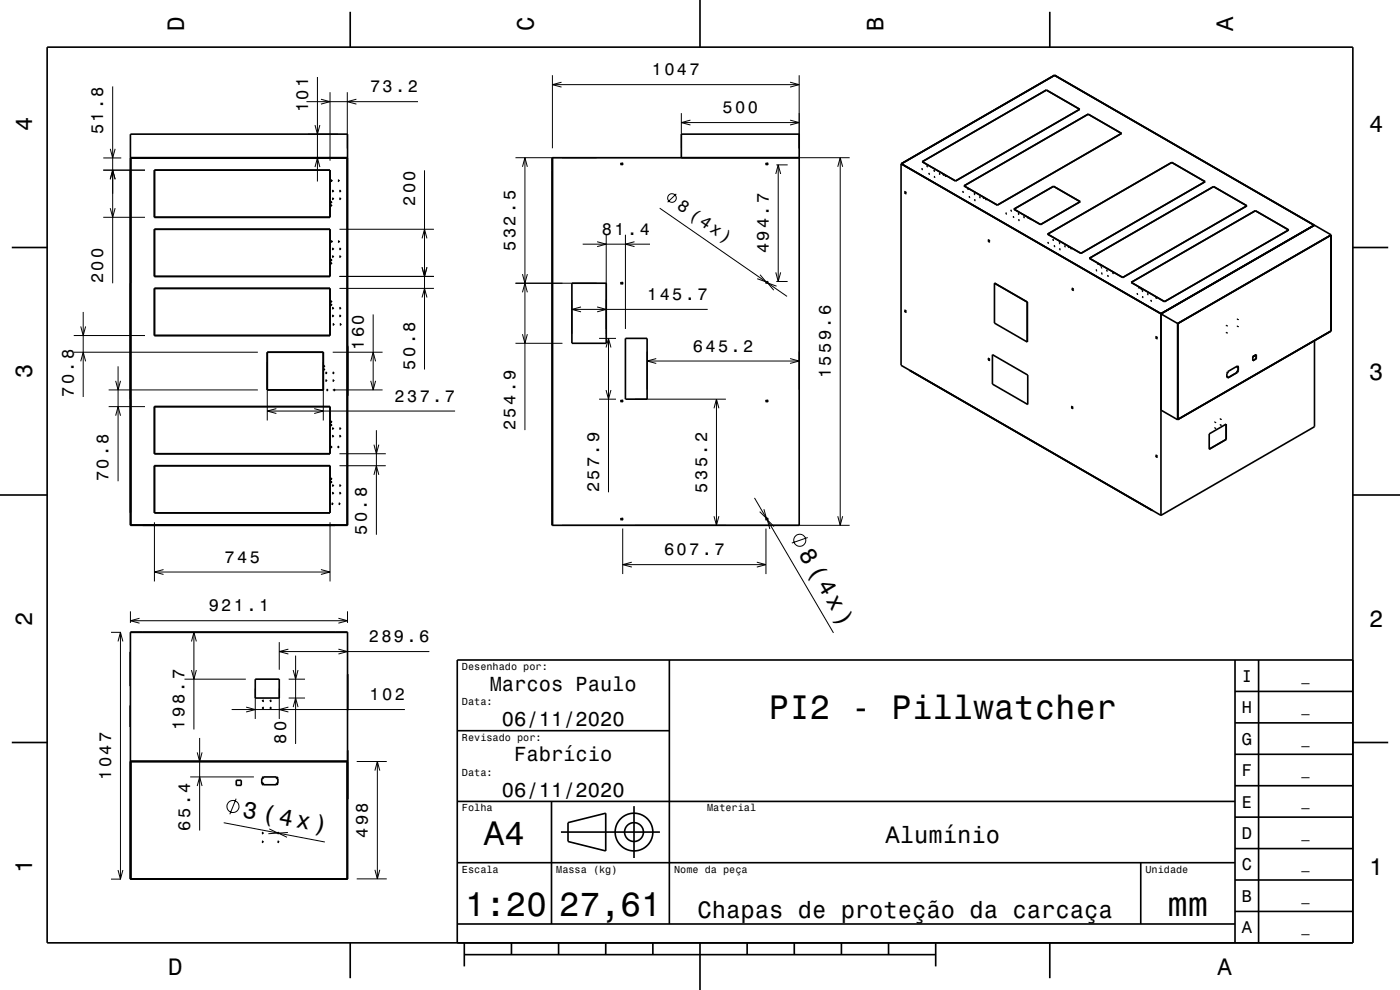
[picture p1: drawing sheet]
<svg xmlns="http://www.w3.org/2000/svg" width="297mm" height="210mm" viewBox="0 0 297 210" stroke-linecap="round" stroke-linejoin="round" font-family="sans-serif">
<g fill="none" stroke="#000" stroke-width=".21">
<path d="M23.9 18.3v41.8M67.3 16.3v22.2M70 19.6v14.5M73.7 19.6v11.9M117.2 16v15.5M117.2 18h52.3M119.1 17.4l-1.9 .6 1.9 .5M167.6 17.4l1.9 .6-1.9 .5M169.5 16v15.5M21.9 36.1h8.9M21.9 33.5h3.8M23.4 31.6l.5 1.9 .5-1.9"/>
<path d="M23.4 38l.5-1.9 .5 1.9M65 21.6h23.7M65.3 33.5h6.4M65.3 28.5h6.4M66.8 35.4l.5-1.9 .6 1.9M66.8 26.5l.5 2 .6-2M68.1 21.1l1.9 .5-1.9 .5M75.6 21.1l-1.9 .5 1.9 .5M90.1 36.1v42.3M109.4 33.5h70.8M110.8 35.4l.6-1.9 .5 1.9M111.4 33.5v57.7"/>
<path d="M144.5 24v7.5M144.5 26h25M146.5 25.5l-2 .5 2 .5M164.6 36.9l.5-1.9 .5 1.9M164.7 35h2.4M165.1 35v24.7M167.6 25.5l1.9 .5-1.9 .5M177.7 35.4l.5-1.9 .6 1.9M178.2 33.5v77.9M21.9 46.1h8.9M23.4 44.2l.5 1.9 .5-1.9M72 58.6h20.1"/>
<path d="M72 48.6h20.1M89.5 50.6l.6-2 .5 2M89.5 56.7l.6 1.9 .5-1.9M110.8 58.1l.6 2 .5-2M123.6 51.8h14.3M126.7 51.3l1.9 .5-1.9 .5M128.6 49.8v21M132.7 49.8v20M134.6 51.3l-1.9 .5 1.9 .5M140 44.2l27 18.7M143.5 41.1l-1.9 1.8M161.2 58.3l1.3 1.5-1.9-.7"/>
<path d="M164.6 57.8l.5 1.9 .5-1.9M164.7 59.7h2.4M15.6 74.7h39.1M15.6 71.2h15.2M17.1 69.2l.5 2 .6-2M17.1 76.6l.5-1.9 .6 1.9M17.6 66.2v18M25.1 77.7v24.4M56.7 76.7v12.5M68.6 76.7v12.5M70.6 74.7h10.6M72 61.2h20.1"/>
<path d="M78.6 76.6l.6-1.9 .5 1.9M79.2 66.7v16M89.5 63.1l.6-1.9 .5 1.9M109.4 60.1h17.2M109.4 72.8h9.9M110.8 62l.6-1.9 .5 1.9M110.8 70.9l.6 1.9 .5-1.9M121.3 63.6v7.2M121.3 65.6h28.8M123.3 65.1l-2 .5 2 .5M126.7 65.1l1.9 .5-1.9 .5M127.1 71.8h3.6"/>
<path d="M128.6 73.7l.5-1.9 .5 1.9M129.1 71.8v32.6M137.3 74.6v8.1M137.3 76.6h32.2M139.2 76.1l-1.9 .5 1.9 .5M164.7 60.7l-1.8-.7 1.2 1.5M167.6 76.1l1.9 .5-1.9 .5M169.5 74.6v8.1M23.1 82.7h31.6M23.1 86.3h7.7M24.5 80.8l.6 1.9 .5-1.9M24.5 88.2l.6-1.9 .5 1.9"/>
<path d="M56.7 87.2h39.8M58.6 86.7l-1.9 .5 1.9 .5M66.7 86.7l1.9 .5-1.9 .5M70.6 82.7h10.6M72 98.8h9.8M72 96.3h9.8M78.6 80.8l.6 1.9 .5-1.9M79.3 94.3l.5 2 .6-2M79.8 91.3v22.1M127.1 84.7h3.6M128.6 82.7l.5 2 .5-2M134.7 84.7h19.3"/>
<path d="M151.5 86.6l.5-1.9 .5 1.9M152 84.7v26.7M32.8 110.8v12.5M70 110.8v12.5M79.3 100.7l.5-1.9 .6 1.9M119.2 111.4h61M132.1 112.1v9.7M132.1 119.8h30.4M134 119.3l-1.9 .5 1.9 .5M151.5 109.5l.5 1.9 .5-1.9M160.1 105.6l16.7 28.6M160.6 119.3l1.9 .5-1.9 .5"/>
<path d="M162.1 108l.5 1.9-1.4-1.4M162.5 112.1v9.7M164.2 111.7l-1.4-1.4 .5 1.9M171.4 114l-3.4 1.2M177.7 109.5l.5 1.9 .6-1.9M23.6 134.1h2.1M25 136.1l.6-2 .5 2M25.6 134.1v52.4M27.7 129.7v2.4M27.7 131.7h46M29.6 131.2l-1.9 .5 1.9 .5M32.8 121.3h37.2"/>
<path d="M34.7 120.8l-1.9 .5 1.9 .6M40.6 136.1l.5-2 .6 2M41.1 134.1v20.6M59.2 136.2v5.9M59.2 138.2h31.9M61.2 137.7l-2 .5 2 .5M62.7 139.1v18.7M68.1 120.8l1.9 .5-1.9 .6M71.8 131.2l1.9 .5-1.9 .5M71.8 137.7l1.9 .5-1.9 .5M73.7 129.7v2.4M39.1 144.1h13"/>
<path d="M40.6 142.1l.5 2 .6-2M41.8 159.6l.6 1.9 .5-1.9M42.4 156.5v19.7M49.1 150.5h36.8M52.2 150l1.9 .5-1.9 .5M54.1 146.1v6.4M59.2 146.1v6.4M61.2 150l-2 .5 2 .5M61.2 144.1h3.5M61.2 148.1h3.5M62.2 142.1l.5 2 .5-2M62.2 150l.5-1.9 .5 1.9"/>
<path d="M40.4 164.8h13.5M41.8 166.7l.6-1.9 .5 1.9M47.5 174.5l21.4 4.1M50.1 169.4l-1.3 3.3M57.1 175.8l1.8 .9-2 .2M61.1 176.6l-2 .1 1.8 .9M75.7 161.5h6.4M79.5 163.5l.6-2 .5 2M80.1 161.5v24.9M23.6 186.5h2.1M25 184.6l.6 1.9 .5-1.9M75.7 186.4h6.4"/>
<path d="M79.5 184.5l.6 1.9 .5-1.9"/>
<circle cx="142.6" cy="42" r=".92"/>
<circle cx="169.7" cy="114.6" r="1.28"/>
<circle cx="49.4" cy="171.1" r="1.28"/>
</g>
<g fill="none" stroke="#000" stroke-width=".35">
<path d="M10 10h277v190h-277zM74.3 2.5v7.5M148.5 0v10M222.7 2.5v7.5M223.7 15.9l58.7 33.9M223.7 15.9l-32.5 18.8M223.7 16l55.1 31.8-32.5 18.7M27.7 28.5h46v82.9h-46zM27.7 33.5h46M27.7 33.5h46v77.9h-46zM32.8 36.1h37.2v10h-37.2zM70.2 38.3h.2z"/>
<path d="M71.8 38.2v.2zM117.1 36.1h.1M131.7 34.7l.2-.1 .2 .3h-.4zM144.5 33.5v-5h25v82.9h-52.4l.1-77.9M162.5 34.7l.3-.1 .1 .3-.2 .1zM169.5 33.5h-52.3v77.9M191.2 34.7v42.8l55.1 31.8M191.2 34.7l55.1 31.9M191.2 34.7l58.6 33.9M195.5 35.9h.2M195.5 35.9h.1M195.6 35.9h.1"/>
<path d="M195.6 34.3l26.4-15.2 7.1 4.1-26.4 15.2zM195.7 35.9h-.1M196.6 35.3h.2zM196.6 35.3h.1M197 36.9h.2zM197 36.9h.2M198.1 36.3h.2M198.1 36.3h.1M198.2 37.5h.1M198.2 37.5v.1M198.2 37.6h.1M198.3 37.5l-.1 .1"/>
<path d="M199.3 36.9h.1M200 37.1h.1M200.1 37l.1 .1zM200.5 37.3h.2M200.5 37.4h.2M204.5 39.4l26.3-15.2 7.1 4.1-26.3 15.2zM2.5 52.5h7.5M32.8 48.6h37.2v10h-37.2zM70.2 55.1v.2zM70.2 42.8v.2zM70.2 43.5v.2zM70.2 55.7v.3z"/>
<path d="M70.4 51.2v.1zM70.5 52.8h.2zM70.5 42.2h.2zM70.6 54.4v.1zM70.6 40.5v.1zM71.9 51.2v.1zM72.1 52.7v.2zM72.1 54.4v.1zM72.1 40.5v.1zM72.1 42.1v.1zM131.7 60h.4v.2h-.4zM162.5 59.8l.2-.1 .2 .3h-.4z"/>
<path d="M192 40.7l.2 .4zM192 40.7l.2 .3M204.2 40.7h.2M204.2 40.7h.1M204.4 40.7h-.2M205.3 40.1h.1zM205.3 40.1h.1M205.6 41.8h.1zM205.6 41.8h.1M206.7 41.2h.1M206.7 42.5h.1M206.7 42.5h.2"/>
<path d="M206.8 41.2h-.1M207.8 41.9h.2M207.8 41.9h.1M208.6 42h.2M209.1 42.3h.2zM209.1 42.3h.2M209.7 50.9l.2 .4zM209.7 50.9l.2 .4M213.4 45.3h.1zM213.4 45.3h.1M214.4 44.7h.2M214.9 46h.2z"/>
<path d="M214.9 46.1h.2M215.1 44.4l8.4-4.9 5.7 3.3-8.4 4.8zM216 45.4h.2zM216 45.4h.1M216.1 46.7h.1M217.2 46.1h.1M217.3 46.1h-.1M218 46.2h.2M218.5 46.5h.2zM218.5 46.5h.2M222.2 49.7l26.4-15.2 7.1 4-26.4 15.2zM222.3 51.5h.1"/>
<path d="M222.3 51.5v.1M222.4 51.5l-.1 .1M223.3 50.9h.2M223.6 52.2h.2M223.7 52.2v.1M223.8 52.2l-.2 .1M224.7 51.6h.1zM224.7 51.6h.1M224.8 52.9h.1zM224.8 52.9h.1M225.8 52.3h.2M225.9 52.3h.1"/>
<path d="M226.6 52.4h.2zM226.6 52.4h.2M227.1 52.7h.2zM227.1 52.7h.2M231.1 54.8l26.4-15.2 7 4.1-26.3 15.2zM232.5 57.4h.2M232.8 56h.2M233.3 56.3h.2zM233.3 56.3h.2M233.6 56.8h.1M233.7 58h.1zM233.7 58h.1"/>
<path d="M233.7 56.7l-.1 .1M234.7 57.4h.2zM234.8 57.4h.1M235 58.6h.1M236 58h.2M236.2 57.9l-.1 .1M240 59.9l26.3-15.2 7.1 4.1-26.3 15.2zM278.9 47.8l-32.6 18.8M282.4 49.8v20.4l-32.6 18.8M282.4 49.8l-32.6 18.8M287 52.5h7.5M27.6 71.8h.1"/>
<path d="M27.7 60.1v24.6M32.8 61.2h37.2v10h-37.2zM56.7 74.7h11.9v8h-11.9zM68.6 77.7h.2zM68.7 78.3v.2zM69.2 79v.2zM70.2 63.9v.2zM70.2 64.6v.1zM70.6 65.3v.2zM70.6 66.9v.2zM70.7 79v.2zM70.7 68.7v.2z"/>
<path d="M72.1 65.3v.2zM72.1 66.9v.2zM72.2 68.7v.2zM73.7 73.4v10.6M73.7 73.5h.1M121.3 60.1h7.3v12.7h-7.3zM132.7 71.8h4.6v12.9h-4.6zM192 65.8l.1 .1 .1 .3zM192 65.8l.2 .4M193 78.6l51.4 29.6M209.7 76.1h.2v.3zM209.7 76.1l.2 .3"/>
<path d="M210.5 75.2l7.5 4.4v6.2l-7.5-4.3zM211 60.1v8.4l6.9 4M211 60.1l7 4M211 60.1h.1M218 64.1l-.1 8.4M227.5 61.2l.2 .4zM227.5 61.2l.2 .3M241.2 62.4h.1zM241.2 62.4h.1M241.5 61h.2zM241.5 61h.2M242 61.3h.2"/>
<path d="M242 61.3h.1M242.2 61.3h-.2M242.3 61.8h.1zM242.3 61.8h.1M242.3 63.1h.2M242.5 63l-.1 .1M243.4 62.4h.1M243.4 62.4h.2M244.1 63.8h.2zM244.1 63.8h.2M245.2 63.2h.1M245.3 71.5l.2 .3"/>
<path d="M245.3 71.5l.1 .3zM245.3 71.5h.1M245.3 63.2h-.1M246.3 66.6v42.7M249.8 68.6v20.4M249.9 68.6l32.5-18.7v20.3l-32.5 18.8M260.3 69l-.1 .1M260.3 70.5l-.1 .1M260.3 70.5l-.1 .2M260.4 79.1h.1M260.4 78.9l-.1 .2M260.5 79.9l-.2 .1"/>
<path d="M262.4 77.7l.1 .2M262.4 78.7v.3M262.4 79l-1.9 1.1M262.4 79h.1M262.4 78.7l.1 .1M262.5 77.9l.2-.1v.8M262.5 77.9v-.2l-2 1.1v.3l-.2 .1v.8l.2-.1M262.5 79l-2 1.2v-.3M262.5 78.8v.2M262.5 77.7l.1-.1-.1 .3zM262.5 67.8h.1M262.5 78.9h.1"/>
<path d="M262.5 69.3h.1M262.6 67.7l-.1 .1M262.6 69.2l-.1 .1M262.6 78.8l-.1 .1M262.6 77.6l-.1 .3M262.7 77.8v.8M262.7 78.6l-.3 .1M262.7 78.6h.1M262.7 78.6l-.2 .2M265.8 75.7l.7-.5v.9M265.8 75.7v.8l.7-.4M266.5 75.3l-.7 .4"/>
<path d="M266.5 75.2v.9M266.5 76.1l-.7 .4M266.5 76.1h.1M278.9 72.3v18.2l-32.6 18.8M32.8 86.3h37.2v10h-37.2zM32.8 98.8h37.2v10h-37.2zM69.1 80.7h.1zM69.3 82.7h.2zM70.2 89.4v.2zM70.2 90.1v.2zM70.2 94.7v.2zM70.5 90.9h.2z"/>
<path d="M70.6 92.5v.1zM70.6 80.7h.2zM70.8 82.7h.2zM71.7 94.7v.2zM72.1 90.8v.2zM72.1 92.5v.1zM73.7 83.4h.1M131.7 85l.2-.1 .2 .2-.2 .2zM162.5 85l.2-.1 .2 .2-.2 .2zM227.4 86.3l.2 .3zM227.4 86.3l.2 .3M245.3 96.7l.2 .2"/>
<path d="M245.3 96.6l.1 .3zM245.3 96.6v.1M246.3 87l3.5 2M256.5 92l3.6-2v3.2l-3.6 2.1zM257.8 89.6h.1M257.8 90.9h.1M257.8 89.5v.1M257.8 90.8v.1M258.9 90.2h.1M259 88.8l-.1 .2M259 90.1l-.1 .1M259 88.8l-.1 .1"/>
<path d="M260.1 90v3.2M260.1 93.2l-3.6 2.1M260.1 93.2h.1M260.4 80.1h.1M260.4 80l-.1 .1M0 105h10M70.2 101.5v.2zM70.2 102.2v.2zM70.5 106.8v.1zM70.6 104.5v.2zM70.6 102.9v.2zM72 106.8v.1z"/>
<path d="M72.1 102.9v.2zM72.1 104.5v.2zM117.1 108.8h.1M131.7 110h.4v.2h-.4zM162.5 110h.3l.1 .2-.2 .1zM287 105h10M27.7 134.1h46v52.4h-46zM27.7 138.3v7.3M27.7 134.1h46M30.3 134.1h.1M71.1 134.1h.1M142 140v56"/>
<path d="M262 140v60M267 140v60M287 140h-190v60M2.5 157.5h7.5M27.7 149.6v4.6M54.1 144.1h5.1v4h-5.1zM55.8 148.6v.1zM55.8 150.1v.2zM57.4 148.7h.1zM57.4 150.2h.1zM73.7 143v7.7M73.7 159.2v10.3"/>
<path d="M97 155h45M262 153.3h25M262 146.7h25M287 157.5h7.5M27.7 161.5h46M27.7 161.5h46v24.9h-46zM50.1 165.5h1.1v1.1h-1.1zM55.5 165.1h.4v-.3h2.7v.3h.4v1.1h-.4v.3h-2.7v-.4h-.4zM55.6 166.3l.1-.1 .1 .1-.1 .1zM55.6 165h.2zM55.6 178.6h.2zM55.6 176.7h.2z"/>
<path d="M58.8 166.2v.2zM58.8 164.9v.2zM58.9 178.6h.2zM58.9 176.7h.2zM97 170h165M117 170v26M119 176.5h21M120.5 174.5l8-2v8l-8-2zM134.5 171v11M262 173.3h25M262 166.7h25M262 160h25"/>
<path d="M97 196h165M97 183h165M242 183v13M262 193.3h25M262 186.7h25M262 180h25M74.3 200v7.5M98.5 202.5h100M98.5 200v5M108.5 200v2.5M118.5 200v2.5M128.5 200v2.5"/>
<path d="M138.5 200v2.5M148.5 200v10M158.5 200v2.5M168.5 200v2.5M178.5 200v2.5M188.5 200v2.5M198.5 200v5M222.7 200v7.5"/>
<circle cx="134.5" cy="176.5" r="2"/>
<circle cx="134.5" cy="176.5" r="4"/>
</g>
<g font-size="7.2">
<text x="163.1" y="152.6">PI2 - Pillwatcher</text>
<text x="102.7" y="179.3">A4</text>
<text x="98.7" y="194.3">1:20</text>
<text x="118.7" y="194.3">27,61</text>
<text x="247.7" y="194.3">mm</text>
</g>
<g font-size="5">
<text x="39" y="6.5" transform="rotate(-90 39 6.5)">D</text>
<text x="113.2" y="6.5" transform="rotate(-90 113.2 6.5)">C</text>
<text x="187.4" y="6.5" transform="rotate(-90 187.4 6.5)">B</text>
<text x="261.6" y="6.5" transform="rotate(-90 261.6 6.5)">A</text>
<text x="6.8" y="27.8" transform="rotate(-90 6.8 27.8)">4</text>
<text x="290.5" y="28.1">4</text>
<text x="6.8" y="80.3" transform="rotate(-90 6.8 80.3)">3</text>
<text x="290.5" y="80.6">3</text>
<text x="169.3" y="117.5" transform="rotate(59 169.3 117.5)">8 (4x)</text>
<text x="6.8" y="132.8" transform="rotate(-90 6.8 132.8)">2</text>
<text x="290.5" y="133.1">2</text>
<text x="51.3" y="173.2" transform="rotate(11 51.3 173.2)">3 (4x)</text>
<text x="187.9" y="178.8">Alumínio</text>
<text x="6.8" y="185.3" transform="rotate(-90 6.8 185.3)">1</text>
<text x="290.5" y="185.6">1</text>
<text x="148" y="194.8">Chapas de proteção da carcaça</text>
<text x="35.7" y="206.8">D</text>
<text x="258.3" y="206.8">A</text>
</g>
<g font-size="4.3">
<text x="103.9" y="146.5">Marcos Paulo</text>
<text x="106.5" y="154">06/11/2020</text>
<text x="109.1" y="161.5">Fabrício</text>
<text x="106.5" y="169">06/11/2020</text>
</g>
<g font-size="3.6">
<text x="138.3" y="16">1047</text>
<text x="65.3" y="23.8" transform="rotate(-90 65.3 23.8)">101</text>
<text x="78.5" y="19.6">73.2</text>
<text x="153.3" y="24">500</text>
<text x="21.9" y="28.5" transform="rotate(-90 21.9 28.5)">51.8</text>
<text x="88.1" y="43.6" transform="rotate(-90 88.1 43.6)">200</text>
<text x="143.4" y="44.1" transform="rotate(35 143.4 44.1)">8 (4x)</text>
<text x="109.4" y="53.2" transform="rotate(-90 109.4 53.2)">532.5</text>
<text x="127.7" y="49.8">81.4</text>
<text x="163.1" y="53.8" transform="rotate(-90 163.1 53.8)">494.7</text>
<text x="21.9" y="60.1" transform="rotate(-90 21.9 60.1)">200</text>
<text x="137.3" y="63.6">145.7</text>
<text x="77.2" y="74.2" transform="rotate(-90 77.2 74.2)">160</text>
<text x="147" y="74.6">645.2</text>
<text x="88.1" y="78.4" transform="rotate(-90 88.1 78.4)">50.8</text>
<text x="176.2" y="80.2" transform="rotate(-90 176.2 80.2)">1559.6</text>
<text x="15.6" y="84.2" transform="rotate(-90 15.6 84.2)">70.8</text>
<text x="83.7" y="85.2">237.7</text>
<text x="109.4" y="91.2" transform="rotate(-90 109.4 91.2)">254.9</text>
<text x="23.1" y="102.1" transform="rotate(-90 23.1 102.1)">70.8</text>
<text x="127.1" y="104.4" transform="rotate(-90 127.1 104.4)">257.9</text>
<text x="150" y="104.5" transform="rotate(-90 150 104.5)">535.2</text>
<text x="77.8" y="113.4" transform="rotate(-90 77.8 113.4)">50.8</text>
<text x="47.6" y="119.3">745</text>
<text x="140.9" y="117.8">607.7</text>
<text x="44.3" y="129.7">921.1</text>
<text x="78.2" y="136.2">289.6</text>
<text x="78.4" y="148.5">102</text>
<text x="263.4" y="144.6">I</text>
<text x="39.1" y="154.7" transform="rotate(-90 39.1 154.7)">198.7</text>
<text x="263.4" y="151.3">H</text>
<text x="60.7" y="157.8" transform="rotate(-90 60.7 157.8)">80</text>
<text x="263.4" y="158">G</text>
<text x="23.6" y="165.4" transform="rotate(-90 23.6 165.4)">1047</text>
<text x="263.4" y="164.6">F</text>
<text x="263.4" y="171.3">E</text>
<text x="40.4" y="176.2" transform="rotate(-90 40.4 176.2)">65.4</text>
<text x="78.1" y="177.7" transform="rotate(-90 78.1 177.7)">498</text>
<text x="263.4" y="178">D</text>
<text x="263.4" y="184.6">C</text>
<text x="263.4" y="191.3">B</text>
<text x="263.4" y="198">A</text>
</g>
<g font-size="2.9">
<text x="276.1" y="144.4">_</text>
<text x="276.1" y="151">_</text>
<text x="276.1" y="157.7">_</text>
<text x="276.1" y="164.4">_</text>
<text x="276.1" y="171">_</text>
<text x="276.1" y="177.7">_</text>
<text x="276.1" y="184.4">_</text>
<text x="276.1" y="191.1">_</text>
<text x="276.1" y="197.7">_</text>
</g>
<g font-size="2.2">
<text x="98" y="142.1">Desenhado por:</text>
<text x="98" y="149.6">Data:</text>
<text x="98" y="157.1">Revisado por:</text>
<text x="98" y="164.6">Data:</text>
<text x="98" y="172.1">Folha</text>
<text x="150" y="172.1">Material</text>
<text x="98" y="185.1">Escala</text>
<text x="118" y="185.1">Massa (kg)</text>
<text x="143" y="185.1">Nome da peça</text>
<text x="243" y="185.1">Unidade</text>
</g>
</svg>
